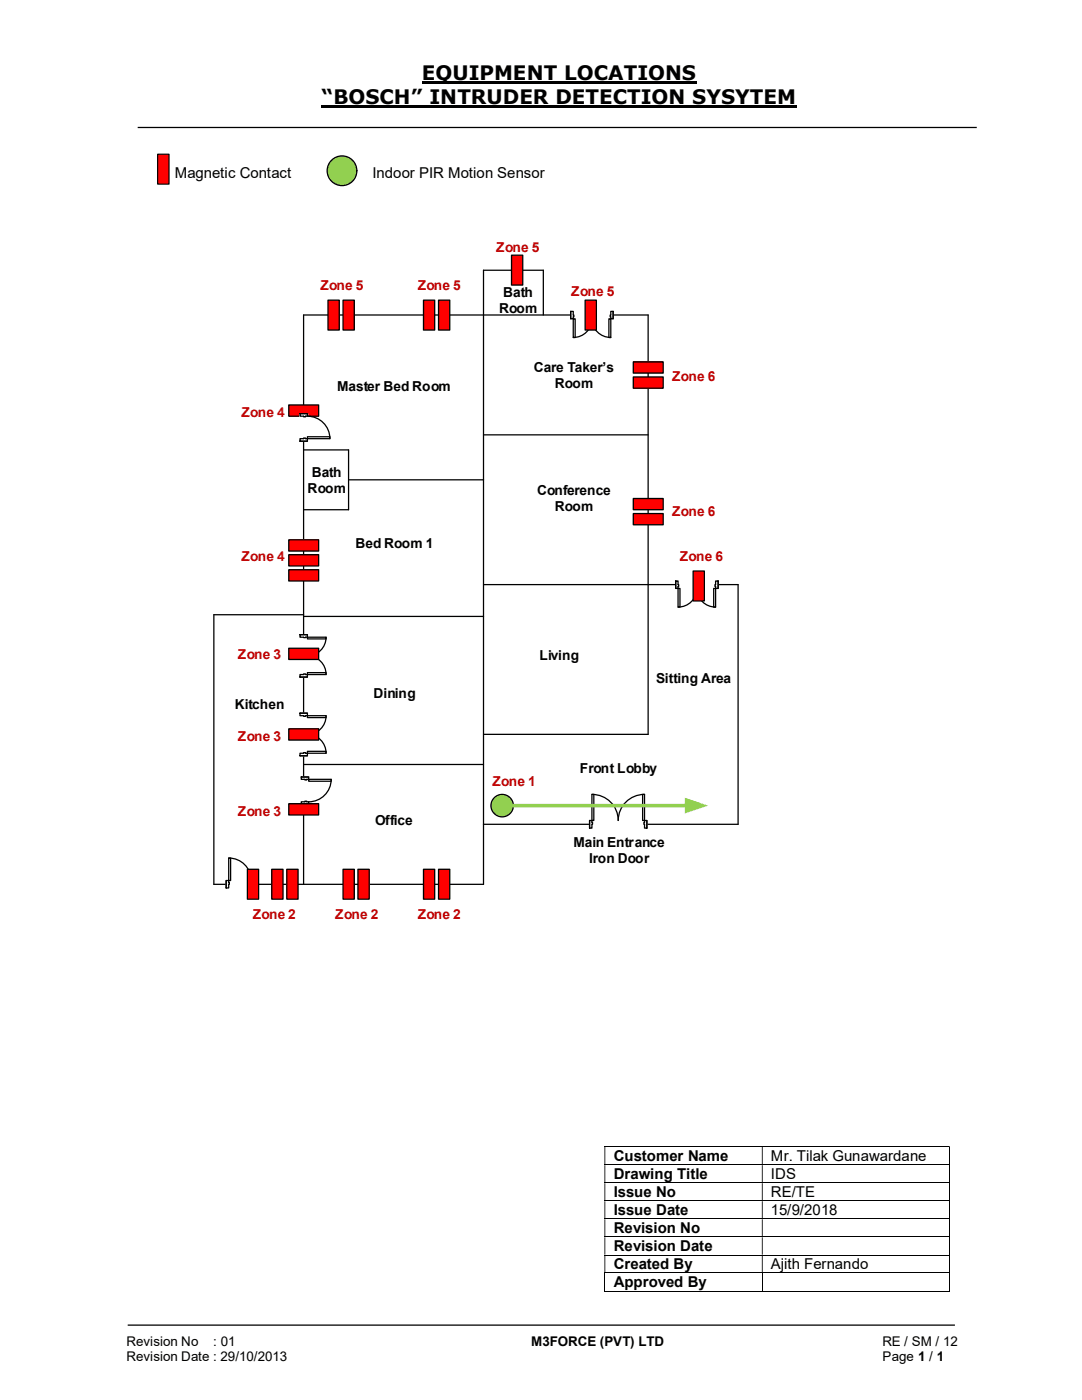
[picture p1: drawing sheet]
<svg xmlns="http://www.w3.org/2000/svg" width="216mm" height="279mm" viewBox="0 0 216 279" stroke-linecap="round" stroke-linejoin="round" font-family="sans-serif">
<path d="M84.2 16.4h54.8M64.2 21.3h94.8" fill="none" stroke="#000" stroke-width=".42"/>
<path d="M27.5 25.4h167.4M25.5 264.5h165" fill="none" stroke="#000" stroke-width=".25"/>
<path d="M31.5 30.8h2.2v5.9h-2.2z" fill-rule="evenodd" fill="#f00"/>
<path d="M31.5 30.8h2.2v5.9h-2.2z" fill="none" stroke="#000" stroke-width=".24"/>
<g fill="none" stroke="#000" stroke-width=".2">
<path d="M120.6 228.8h68.8M120.6 232.5h68.8M120.6 236.1h68.8M120.6 239.6h68.8M189.4 228.9v3.5M189.4 232.5v3.5M189.4 236.1v3.5M189.4 239.7v3.5M120.6 243.2h68.8M120.6 246.8h68.8M120.6 250.5h68.8M120.6 254h68.8"/>
<path d="M120.6 257.7h31.4M120.7 254.1v3.7M152.1 254.1v3.7M152.2 257.7h37.2M189.4 243.3v3.5M189.4 246.9v3.5M189.4 250.5v3.5M189.4 254.1v3.7"/>
</g>
<g fill="#000">
<path d="M189.4 228.7h.1v.2h-.1zM120.6 228.9h.2v3.5h-.2zM152 228.9h.2v3.5h-.2z" fill-rule="evenodd"/>
<path d="M189.4 232.4h.1v.1h-.1zM120.6 232.5h.2v3.5h-.2zM152 232.5h.2v3.5h-.2z" fill-rule="evenodd"/>
<path d="M189.4 236h.1v.1h-.1zM120.6 236.1h.2v3.5h-.2zM152 236.1h.2v3.5h-.2z" fill-rule="evenodd"/>
<path d="M189.4 239.6h.1v.1h-.1zM120.6 239.7h.2v3.5h-.2zM152 239.7h.2v3.5h-.2z" fill-rule="evenodd"/>
<path d="M189.4 243.2h.1v.1h-.1zM120.6 243.3h.2v3.5h-.2zM152 243.3h.2v3.5h-.2z" fill-rule="evenodd"/>
<path d="M189.4 246.8h.1v.1h-.1zM120.6 246.9h.2v3.5h-.2zM152 246.9h.2v3.5h-.2z" fill-rule="evenodd"/>
<path d="M189.4 250.4h.1v.1h-.1zM120.6 250.5h.2v3.5h-.2zM152 250.5h.2v3.5h-.2z" fill-rule="evenodd"/>
</g>
<path d="M189.4 254h.1v.1h-.1zM189.4 257.6h.1v.2h-.1z" fill="#000"/>
<circle cx="68.2" cy="34.1" r="2.96" fill="#92d050"/>
<g fill="none" stroke="#000" stroke-width=".25">
<path d="M108.4 62.9v-9h-11.9v122.6h-53.8v-53.8h17.9M60.6 89.8h9v11.9h-9M69.6 95.8h26.9M96.5 86.8h32.8M96.5 116.7h50.8v47.8h-50.8M60.6 123h35.9M60.6 152.6h35.9M96.5 146.6h32.8v-83.7h-68.7v113.6"/>
<circle cx="68.2" cy="34.1" r="2.96"/>
</g>
<path d="M134.8 115.9h8.5v1.6h-8.5z" fill="#fff"/>
<path d="M134.8 115.9h8.5v1.6h-8.5z" fill="none" stroke="#fff" stroke-width=".25"/>
<path d="M134.8 116v1.4h.5v-1.4zM142.8 116h.5v1.4h-.5z" fill-rule="evenodd" fill="#fff"/>
<path d="M135.3 116.7v-.7h-.5v1.4h.5v-.3M142.8 116.7v-.7h.5v1.4h-.5v-.3" fill="none" stroke="#000" stroke-width=".25"/>
<path d="M135.3 116.7v.4h.1v-.4zM142.7 116.7h.1v.4h-.1z" fill-rule="evenodd" fill="#fff"/>
<path d="M134.8 116v1.4M135.3 116.7h.1v.4h-.1M142.8 116.7h-.1v.4h.1M143.3 116v1.4M135.3 121.2a3.7 3.7 0 0 0 3.8-3.8 3.7 3.7 0 0 0 3.7 3.8" fill="none" stroke="#000" stroke-width=".25"/>
<path d="M142.4 117.4h.4v3.8h-.4z" fill-rule="evenodd" fill="#fff"/>
<path d="M142.4 117.4h.4v3.8h-.4z" fill="none" stroke="#000" stroke-width=".25"/>
<path d="M135.3 117.4h.4v3.8h-.4z" fill-rule="evenodd" fill="#fff"/>
<path d="M135.3 117.4h.4v3.8h-.4z" fill="none" stroke="#000" stroke-width=".25"/>
<path d="M45.1 175.7h5.5v1.5h-5.5z" fill="#fff"/>
<path d="M45.1 175.7h5.5v1.5h-5.5z" fill="none" stroke="#fff" stroke-width=".25"/>
<path d="M45.1 175.7h.5v1.5h-.5zM50.1 175.7v1.5h.5v-1.5z" fill-rule="evenodd" fill="#fff"/>
<path d="M45.6 176.1v-.4h-.5v1.5h.5v-.7M50.1 176.1v-.4h.5v1.5h-.5v-.7" fill="none" stroke="#000" stroke-width=".25"/>
<path d="M45.6 176.1h.2v.4h-.2zM50 176.1v.4h.1v-.4z" fill-rule="evenodd" fill="#fff"/>
<path d="M45.1 175.7v1.5M45.6 171.2a4.5 4.5 0 0 1 4.5 4.5M45.6 176.1h.2v.4h-.2M50.1 176.1h-.1v.4h.1M50.6 175.7v1.5" fill="none" stroke="#000" stroke-width=".25"/>
<path d="M45.6 171.2h.4v4.5h-.4z" fill-rule="evenodd" fill="#fff"/>
<path d="M45.6 171.2h.4v4.5h-.4z" fill="none" stroke="#000" stroke-width=".25"/>
<path d="M59.8 142.3h1.6v8.5h-1.6z" fill-rule="evenodd" fill="#fff"/>
<path d="M59.8 142.3h1.6v8.5h-1.6z" fill="none" stroke="#fff" stroke-width=".25"/>
<path d="M59.9 150.3v.5h1.4v-.5zM59.9 142.3h1.4v.5h-1.4z" fill-rule="evenodd" fill="#fff"/>
<path d="M60.6 150.3h-.7v.5h1.4v-.5h-.3M60.6 142.8h-.7v-.5h1.4v.5h-.3" fill="none" stroke="#000" stroke-width=".25"/>
<path d="M60.6 150.2v.1h.4v-.1zM60.6 142.8h.4v.2h-.4z" fill-rule="evenodd" fill="#fff"/>
<path d="M59.9 150.8h1.4M59.9 142.3h1.4M60.6 150.3v-.1h.4v.1M60.6 142.8v.2h.4v-.2M65.1 142.8a3.7 3.7 0 0 1-3.8 3.8 3.7 3.7 0 0 1 3.8 3.7" fill="none" stroke="#000" stroke-width=".25"/>
<path d="M61.3 142.8h3.8v.4h-3.8z" fill="#fff"/>
<path d="M61.3 142.8h3.8v.4h-3.8z" fill="none" stroke="#000" stroke-width=".25"/>
<path d="M61.3 149.9h3.8v.4h-3.8z" fill="#fff"/>
<path d="M61.3 149.9h3.8v.4h-3.8z" fill="none" stroke="#000" stroke-width=".25"/>
<path d="M59.8 126.7h1.6v8.4h-1.6z" fill-rule="evenodd" fill="#fff"/>
<path d="M59.8 126.7h1.6v8.4h-1.6z" fill="none" stroke="#fff" stroke-width=".25"/>
<path d="M59.9 134.6v.5h1.4v-.5zM59.9 126.7h1.4v.5h-1.4z" fill-rule="evenodd" fill="#fff"/>
<path d="M60.6 134.6h-.7v.5h1.4v-.5h-.3M60.6 127.2h-.7v-.5h1.4v.5h-.3" fill="none" stroke="#000" stroke-width=".25"/>
<path d="M60.6 134.5v.1h.4v-.1zM60.6 127.2l.4 .1z" fill-rule="evenodd" fill="#fff"/>
<path d="M59.9 135.1h1.4M59.9 126.7h1.4M60.6 134.6v-.1h.4v.1M60.6 127.2h.4M65.1 127.2a3.7 3.7 0 0 1-3.8 3.7 3.7 3.7 0 0 1 3.8 3.7" fill="none" stroke="#000" stroke-width=".25"/>
<path d="M61.3 127.2h3.8v.3h-3.8z" fill="#fff"/>
<path d="M61.3 127.2h3.8v.3h-3.8z" fill="none" stroke="#000" stroke-width=".25"/>
<path d="M61.3 134.2h3.8v.4h-3.8z" fill="#fff"/>
<path d="M61.3 134.2h3.8v.4h-3.8z" fill="none" stroke="#000" stroke-width=".25"/>
<path d="M60 155.1h1.6v5.4h-1.6z" fill-rule="evenodd" fill="#fff"/>
<path d="M60 155.1h1.6v5.4h-1.6z" fill="none" stroke="#fff" stroke-width=".25"/>
<path d="M60.1 155.1h1.5v.4h-1.5zM60.1 160v.5h1.5v-.5z" fill-rule="evenodd" fill="#fff"/>
<path d="M60.8 155.5h-.7v-.4h1.5v.4h-.4M60.8 160h-.7v.5h1.5v-.5h-.4" fill="none" stroke="#000" stroke-width=".25"/>
<path d="M60.8 155.5h.4v.2h-.4zM60.8 159.9v.1h.4v-.1z" fill-rule="evenodd" fill="#fff"/>
<path d="M60.1 155.1h1.5M60.8 155.5v.2h.4v-.2M66.1 155.5a4.5 4.5 0 0 1-4.5 4.5M60.1 160.5h1.5M60.8 160v-.1h.4v.1" fill="none" stroke="#000" stroke-width=".25"/>
<path d="M61.6 155.5h4.5v.4h-4.5z" fill="#fff"/>
<path d="M61.6 155.5h4.5v.4h-4.5z" fill="none" stroke="#000" stroke-width=".25"/>
<path d="M117.6 163.7h11.5v1.6h-11.5z" fill="#fff"/>
<path d="M117.6 163.7h11.5v1.6h-11.5z" fill="none" stroke="#fff" stroke-width=".25"/>
<path d="M128.6 163.7v1.6h.5v-1.6zM117.6 163.7h.5v1.6h-.5z" fill-rule="evenodd" fill="#fff"/>
<path d="M118.1 164.1v-.4h-.5v1.6h.5v-.8M128.6 164.1v-.4h.5v1.6h-.5v-.8" fill="none" stroke="#000" stroke-width=".25"/>
<path d="M128.5 164.1v.4h.1v-.4zM118.1 164.1h.1v.4h-.1z" fill-rule="evenodd" fill="#fff"/>
<path d="M118.1 158.5a5.2 5.2 0 0 1 5.3 5.2 5.2 5.2 0 0 1 5.2-5.2M117.6 163.7v1.6M118.1 164.1h.1v.4h-.1M128.6 164.1h-.1v.4h.1M129.1 163.7v1.6" fill="none" stroke="#000" stroke-width=".25"/>
<path d="M118.1 158.5h.4v5.2h-.4z" fill-rule="evenodd" fill="#fff"/>
<path d="M118.1 158.5h.4v5.2h-.4z" fill="none" stroke="#000" stroke-width=".25"/>
<path d="M128.2 158.5h.4v5.2h-.4z" fill-rule="evenodd" fill="#fff"/>
<path d="M128.2 158.5h.4v5.2h-.4z" fill="none" stroke="#000" stroke-width=".25"/>
<path d="M113.9 62.1h8.4v1.6h-8.4z" fill="#fff"/>
<path d="M113.9 62.1h8.4v1.6h-8.4z" fill="none" stroke="#fff" stroke-width=".25"/>
<path d="M113.9 62.1v1.5h.5v-1.5zM121.9 62.1h.4v1.5h-.4z" fill-rule="evenodd" fill="#fff"/>
<path d="M114.4 62.9v-.8h-.5v1.5h.5v-.4M121.9 62.9v-.8h.4v1.5h-.4v-.4" fill="none" stroke="#000" stroke-width=".25"/>
<path d="M114.4 62.9v.3h.1v-.3zM121.8 62.9h.1v.3h-.1z" fill-rule="evenodd" fill="#fff"/>
<path d="M113.9 62.1v1.5M114.4 62.9h.1v.3h-.1M114.4 67.4a3.7 3.7 0 0 0 3.7-3.8 3.7 3.7 0 0 0 3.8 3.8M121.9 62.9h-.1v.3h.1M122.3 62.1v1.5" fill="none" stroke="#000" stroke-width=".25"/>
<path d="M121.5 63.6h.4v3.8h-.4z" fill-rule="evenodd" fill="#fff"/>
<path d="M121.5 63.6h.4v3.8h-.4z" fill="none" stroke="#000" stroke-width=".25"/>
<path d="M114.4 63.6h.4v3.8h-.4z" fill-rule="evenodd" fill="#fff"/>
<path d="M114.4 63.6h.4v3.8h-.4z" fill="none" stroke="#000" stroke-width=".25"/>
<path d="M57.2 173.5h2.3v6h-2.3z" fill="#f00"/>
<path d="M57.2 173.5h2.3v6h-2.3z" fill="none" stroke="#000" stroke-width=".25"/>
<path d="M54.2 173.5h2.3v6h-2.3z" fill="#f00"/>
<path d="M54.2 173.5h2.3v6h-2.3z" fill="none" stroke="#000" stroke-width=".25"/>
<path d="M49.4 173.5h2.2v6h-2.2z" fill="#f00"/>
<path d="M49.4 173.5h2.2v6h-2.2z" fill="none" stroke="#000" stroke-width=".25"/>
<path d="M57.6 113.7h6v2.3h-6z" fill-rule="evenodd" fill="#f00"/>
<path d="M57.6 113.7h6v2.3h-6z" fill="none" stroke="#000" stroke-width=".25"/>
<path d="M102.1 50.9h2.2v6h-2.2z" fill="#f00"/>
<path d="M102.1 50.9h2.2v6h-2.2z" fill="none" stroke="#000" stroke-width=".25"/>
<path d="M57.6 80.8h6v2.3h-6z" fill-rule="evenodd" fill="#f00"/>
<path d="M57.6 80.8h6v2.3h-6z" fill="none" stroke="#000" stroke-width=".25"/>
<path d="M126.4 75.2h5.9v2.3h-5.9z" fill-rule="evenodd" fill="#f00"/>
<path d="M126.4 75.2h5.9v2.3h-5.9z" fill="none" stroke="#000" stroke-width=".25"/>
<path d="M126.4 72.2h5.9v2.3h-5.9z" fill-rule="evenodd" fill="#f00"/>
<path d="M126.4 72.2h5.9v2.3h-5.9z" fill="none" stroke="#000" stroke-width=".25"/>
<path d="M57.6 110.7h6v2.2h-6z" fill-rule="evenodd" fill="#f00"/>
<path d="M57.6 110.7h6v2.2h-6z" fill="none" stroke="#000" stroke-width=".25"/>
<path d="M57.6 107.7h6v2.3h-6z" fill-rule="evenodd" fill="#f00"/>
<path d="M57.6 107.7h6v2.3h-6z" fill="none" stroke="#000" stroke-width=".25"/>
<path d="M126.4 102.5h5.9v2.2h-5.9z" fill-rule="evenodd" fill="#f00"/>
<path d="M126.4 102.5h5.9v2.2h-5.9z" fill="none" stroke="#000" stroke-width=".25"/>
<path d="M126.4 99.5h5.9v2.2h-5.9z" fill-rule="evenodd" fill="#f00"/>
<path d="M126.4 99.5h5.9v2.2h-5.9z" fill="none" stroke="#000" stroke-width=".25"/>
<path d="M57.6 160.4h6v2.2h-6z" fill-rule="evenodd" fill="#f00"/>
<path d="M57.6 160.4h6v2.2h-6z" fill="none" stroke="#000" stroke-width=".25"/>
<path d="M57.6 145.5h6v2.2h-6z" fill-rule="evenodd" fill="#f00"/>
<path d="M57.6 145.5h6v2.2h-6z" fill="none" stroke="#000" stroke-width=".25"/>
<path d="M57.6 129.4h6v2.2h-6z" fill-rule="evenodd" fill="#f00"/>
<path d="M57.6 129.4h6v2.2h-6z" fill="none" stroke="#000" stroke-width=".25"/>
<path d="M84.5 59.9h2.2v6h-2.2z" fill="#f00"/>
<path d="M84.5 59.9h2.2v6h-2.2z" fill="none" stroke="#000" stroke-width=".25"/>
<path d="M68.5 59.9h2.2v6h-2.2z" fill="#f00"/>
<path d="M68.5 59.9h2.2v6h-2.2z" fill="none" stroke="#000" stroke-width=".25"/>
<path d="M65.4 59.9h2.3v6h-2.3z" fill="#f00"/>
<path d="M65.4 59.9h2.3v6h-2.3z" fill="none" stroke="#000" stroke-width=".25"/>
<path d="M116.8 59.9h2.2v6h-2.2z" fill="#f00"/>
<path d="M116.8 59.9h2.2v6h-2.2z" fill="none" stroke="#000" stroke-width=".25"/>
<path d="M87.5 59.9h2.2v6h-2.2z" fill="#f00"/>
<path d="M87.5 59.9h2.2v6h-2.2z" fill="none" stroke="#000" stroke-width=".25"/>
<path d="M138.3 114h2.2v5.9h-2.2z" fill="#f00"/>
<path d="M138.3 114h2.2v5.9h-2.2z" fill="none" stroke="#000" stroke-width=".25"/>
<path d="M87.5 173.5h2.2v6h-2.2z" fill="#f00"/>
<path d="M87.5 173.5h2.2v6h-2.2z" fill="none" stroke="#000" stroke-width=".25"/>
<path d="M84.5 173.5h2.2v6h-2.2z" fill="#f00"/>
<path d="M84.5 173.5h2.2v6h-2.2z" fill="none" stroke="#000" stroke-width=".25"/>
<path d="M71.4 173.5h2.3v6h-2.3z" fill="#f00"/>
<path d="M71.4 173.5h2.3v6h-2.3z" fill="none" stroke="#000" stroke-width=".25"/>
<path d="M68.5 173.5h2.2v6h-2.2z" fill="#f00"/>
<path d="M68.5 173.5h2.2v6h-2.2z" fill="none" stroke="#000" stroke-width=".25"/>
<circle cx="100.2" cy="160.8" r="2.24" fill="#92d050"/>
<circle cx="100.2" cy="160.8" r="2.24" fill="none" stroke="#000" stroke-width=".25"/>
<path d="M102.4 160.8h34.6" fill="none" stroke="#92d050" stroke-width=".72"/>
<path d="M136.7 159.2l4.6 1.6-4.6 1.5z" fill="#92d050"/>
<path d="M59.8 82.5h1.6v5.6h-1.6z" fill-rule="evenodd" fill="#fff"/>
<path d="M59.8 82.5h1.6v5.6h-1.6z" fill="none" stroke="#fff" stroke-width=".25"/>
<path d="M59.9 87.5v.6h1.4v-.6zM59.9 82.5h1.4v.6h-1.4z" fill-rule="evenodd" fill="#fff"/>
<path d="M60.6 87.5h-.7v.6h1.4v-.6h-.3M60.6 83.1h-.7v-.6h1.4v.6h-.3" fill="none" stroke="#000" stroke-width=".25"/>
<path d="M60.6 87.4v.1h.4v-.1zM60.6 83.1h.4v.1h-.4z" fill-rule="evenodd" fill="#fff"/>
<path d="M59.9 88.1h1.4M59.9 82.5h1.4M60.6 87.5v-.1h.4v.1M60.6 83.1v.1h.4v-.1M61.3 83.1a4.5 4.5 0 0 1 4.5 4.4" fill="none" stroke="#000" stroke-width=".25"/>
<path d="M61.3 87.2h4.5v.3h-4.5z" fill="#fff"/>
<path d="M61.3 87.2h4.5v.3h-4.5z" fill="none" stroke="#000" stroke-width=".25"/>
<g font-size="4">
<text x="84.2" y="16">EQUIPMENT LOCATIONS</text>
<text x="64.2" y="20.8">“BOSCH” INTRUDER DETECTION SYSYTEM</text>
</g>
<g font-size="3">
<text x="34.9" y="35.5">Magnetic Contact</text>
<text x="74.4" y="35.5">Indoor PIR Motion Sensor</text>
<text x="122.5" y="231.6">Customer Name</text>
<text x="153.8" y="231.6">Mr. Tilak Gunawardane</text>
<text x="122.5" y="235.3">Drawing Title</text>
<text x="122.5" y="238.8">Issue No</text>
<text x="153.8" y="235.3">IDS</text>
<text x="153.8" y="238.8">RE/TE</text>
<text x="122.5" y="242.5">Issue Date</text>
<text x="153.8" y="242.5">15/9/2018</text>
<text x="122.5" y="246.1">Revision No</text>
<text x="122.5" y="249.7">Revision Date</text>
<text x="122.5" y="253.3">Created By</text>
<text x="122.5" y="256.9">Approved By</text>
<text x="153.8" y="253.3">Ajith Fernando</text>
</g>
<g font-size="2.7" fill="#c00000">
<text x="99" y="50.4">Zone 5</text>
<text x="63.9" y="57.8">Zone 5</text>
<text x="83.4" y="57.8">Zone 5</text>
<text x="114" y="59">Zone 5</text>
<text x="134.2" y="76.1">Zone 6</text>
<text x="48.2" y="83.2">Zone 4</text>
<text x="134.2" y="103">Zone 6</text>
<text x="48.2" y="112">Zone 4</text>
<text x="135.6" y="112">Zone 6</text>
<text x="47.5" y="131.5">Zone 3</text>
<text x="47.5" y="147.8">Zone 3</text>
<text x="98.3" y="156.8">Zone 1</text>
<text x="47.5" y="162.8">Zone 3</text>
<text x="50.5" y="183.3">Zone 2</text>
<text x="66.9" y="183.3">Zone 2</text>
<text x="83.4" y="183.3">Zone 2</text>
</g>
<g font-size="2.7">
<text x="100.4" y="59.2">Bath</text>
<text x="99.6" y="62.4">Room</text>
<text x="106.5" y="74.2">Care Taker’s</text>
<text x="110.7" y="77.4">Room</text>
<text x="67.3" y="78">Master Bed Room</text>
<text x="62.2" y="95.1">Bath</text>
<text x="61.4" y="98.3">Room</text>
<text x="107.2" y="98.8">Conference</text>
<text x="110.7" y="102">Room</text>
<text x="71" y="109.4">Bed Room 1</text>
<text x="107.7" y="131.8">Living</text>
<text x="130.9" y="136.3">Sitting Area</text>
<text x="46.9" y="141.5">Kitchen</text>
<text x="74.5" y="139.3">Dining</text>
<text x="115.7" y="154.2">Front Lobby</text>
<text x="74.8" y="164.7">Office</text>
<text x="114.4" y="169">Main Entrance</text>
<text x="117.6" y="172.3">Iron Door</text>
<text x="25.2" y="268.7">Revision No</text>
<text x="42.6" y="268.7">: 01</text>
<text x="106" y="268.7">M3FORCE (PVT) LTD</text>
<text x="176.1" y="268.7">RE / SM / 12</text>
<text x="25.2" y="271.7">Revision Date : 29/10/2013</text>
<text x="176.1" y="271.7">Page 1 / 1</text>
</g>
</svg>
